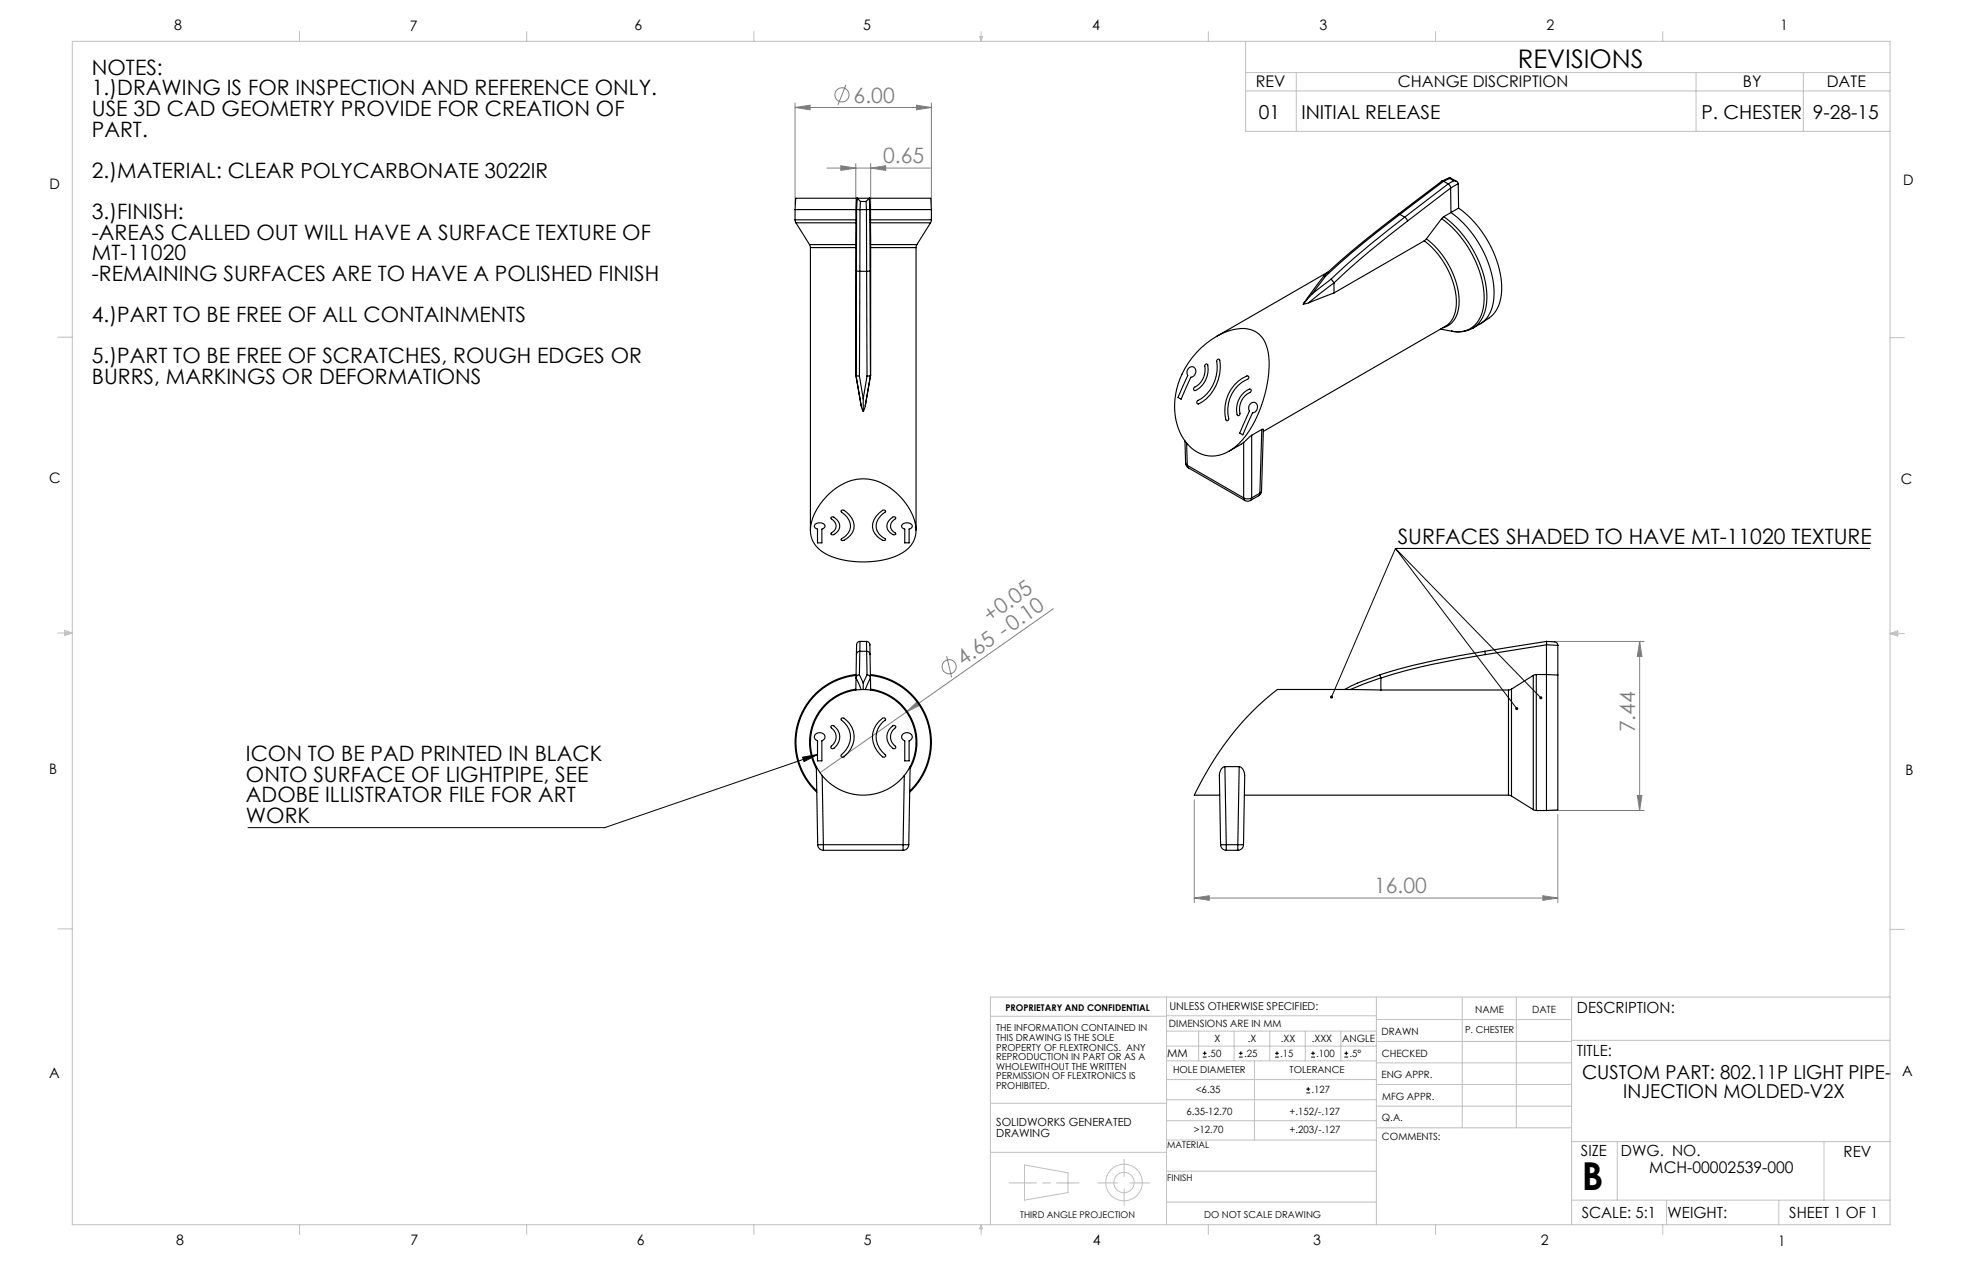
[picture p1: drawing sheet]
<svg xmlns="http://www.w3.org/2000/svg" width="432mm" height="279mm" viewBox="0 0 432 279" stroke-linecap="round" stroke-linejoin="round" font-family="sans-serif">
<g fill="none" stroke="#808080" stroke-width=".22">
<path d="M186.2 18.6l-1.8 4.5M175 23.6l3.3-.5v1.1zM175 22.6v22.5M175 23.6h30M182 37h22.7M185 36.5l3.3 .5-3.3 .5zM188.3 36v17.5M191.6 37l3.3-.5v1zM191.6 36v17.5M201.7 23.1l3.3 .5-3.3 .6zM205 22.6v22.5M231.8 133.9l-32.3 22.7"/>
<path d="M199.5 156.6l2.4-2.3 .6 .8zM199.5 156.6l-19 13.4M208.3 144.3l1.1 4.7M341.3 141.1h20.6M360.9 141.1l.5 3.3h-1.1zM360.9 141.1v37.2M262.8 175.9v22.7M341.3 178.3h20.6M342.8 179.2v19.4M360.3 175h1.1l-.5 3.3zM262.8 197.6l3.3-.5v1zM262.8 197.6h80"/>
<path d="M339.5 197.1l3.3 .5-3.3 .5z"/>
<circle cx="185.3" cy="20.9" r="1.56"/>
<circle cx="208.9" cy="146.7" r="1.56"/>
</g>
<g fill="none" stroke="#000" stroke-width=".22">
<path d="M307.1 120.7h104.3M307.1 120.7l-14.1 32.6M307.1 120.7l26.7 35.2M307.1 120.7l32 32.8M176.6 166.6l3.3-.6-2.9 1.5zM179.9 166l-46.8 16.1h-78.5M264.7 232.6h.8M264.7 231.7h.8M265.1 231.3v.8M272.7 232.6h.8M272.7 231.7h.8M273.1 231.3v.8"/>
<path d="M280.6 232.6h.9M280.6 231.7h.9M281 231.3v.8M287.5 239.6h.8M287.9 239.2v.8M288.6 232.6h.8M288.6 231.7h.8M289 231.3v.8M295.9 232.6h.8M295.9 231.7h.8M296.3 231.3v.8M287.5 240.4h.8"/>
</g>
<g fill="none" stroke="#c0c0c0" stroke-width=".22">
<path d="M15.9 9.1h400.1v260.3h-400.1zM65.9 6.9v2.2M115.9 6.9v2.2M165.9 6.9v2.2M215.6 8h.6l-.3 1.1zM215.7 8l.2 1.1M215.9 6.9v2.2M216 8l-.1 1.1M265.9 6.9v2.2M274.1 9.1v19.8h141.9M274.1 16h141.9M285.3 16v12.9"/>
<path d="M315.9 6.9v2.2M365.9 6.9v2.2M373.3 16v12.9M396.9 16v12.9M274.1 20h141.9M12.7 74.2h3.2M416 74.3h3.1M12.7 139.3h3.2M14.2 139l1.7 .3M14.2 138.7l1.7 .6-1.7 .5zM15.9 139.3l-1.7 .2M416 139.4h3.1"/>
<path d="M416 139.4l1.7-.6v1.1zM416 139.4l1.7 .2M417.7 139.1l-1.7 .3M12.7 204.4h3.2M256.7 219.4v50M302.9 219.5v49.9M321.8 219.5v28.6M333.7 219.5v28.6M345.9 219.4v50M416 204.5h3.1M416 219.4h-198v50M218 223.6h38.7"/>
<path d="M256.7 226.9h46.2M256.7 230.1h46.2M256.7 223.5h46.2M256.7 233.4h46.2M256.7 237.5h46.2M263.8 226.9v6.5M271.6 226.9v6.5M276.1 233.4v17.4M279.4 226.9v6.5M287.3 226.9v6.5M295.1 226.9v6.5M302.9 233.8h43"/>
<path d="M302.9 229.1h43M302.9 224.3h43M302.9 238.6h43M345.9 228.9h70.1M218 253.5h38.7M218 242.7h38.7M225.5 256.3l9.5 1.7v4.4l-9.5 1.6zM247.4 255.1v3.7M256.7 257.7h46.2M256.7 250.8h46.2M256.7 241.9h46.2M256.7 246.6h46.2"/>
<path d="M302.9 248.1h43M302.9 243.4h43M345.9 251.2h70.1M355.9 251.2v12.8M401.4 251.2v12.8M65.9 269.4v2.2M115.9 269.4v2.2M165.9 269.4v2.2M215.9 269.4v2.2M215.9 269.4l.3 .9h-.6zM222.1 260.2h6M229.5 260.2h1.7"/>
<path d="M232.5 260.2h5M241.6 260.2h4.4M247.4 261.5v3.6M248.7 260.2h4.3M256.7 264.5h46.2M265.9 269.4v2.2M315.9 269.4v2.2M345.9 264h70.1M365.9 269.4v2.2M366.8 264v5.4M391.5 264v5.4"/>
<circle cx="247.4" cy="260.2" r="4"/>
<circle cx="247.4" cy="260.2" r="2.24"/>
</g>
<path d="M176.6 166.6l3.3-.6-2.9 1.5zM292.8 153.1l-.1 .2 .1 .3 .2-.3-.1 .4a.34 .34 0 0 0 .5-.4 .34 .34 0 0 0-.6-.2zM333.6 155.7l-.1 .2 .1 .3h.4l-.2-.3 .3 .2-.1-.5zM338.8 153.3v.3l.2 .2h.3l-.2-.3 .3 .2-.1-.5z" fill="#000"/>
<g fill="#808080">
<path d="M199.5 156.6l2.4-2.3 .6 .8z"/>
<path d="M185 36.5l3.3 .5-3.3 .5zM191.6 37l3.3-.5v1zM175 23.6l3.3-.5v1.1zM201.7 23.1l3.3 .5-3.3 .6zM262.8 197.6l3.3-.5v1zM339.5 197.1l3.3 .5-3.3 .5z"/>
<path d="M360.9 141.1l.5 3.3h-1.1zM360.3 175h1.1l-.5 3.3z"/>
</g>
<g fill="none" stroke="#000" stroke-width=".25">
<path d="M317.7 39.9l-.4-.1-9.6 7.3 .4 .1M317.7 39.9h.1M317.7 39.9l-9.6 7.3M317.7 39.9l1 .6M319 39.3l-1.3 .6M319 39.3l.9 .5M319.1 39l-.1 .3M319.1 39l-1.7 .8M319.1 39l1.5 .9M319.9 39.8a.91 .91 0 0 1 1 .6M319.9 39.8l-1.2 .7M175 48.4l.2 .6"/>
<path d="M175 46.1h13.4M175 48.4h13.4M175 46.1v2.3M175.2 49h13.2M175.2 49l3 4.8M178.2 53.8l.2 .7M178.2 53.8h10.2M178.4 54.5h9.9M178.4 54.5v62.2M188.3 54.5v28.1M188.4 53.8l-.1 .7M188.4 49v4.8"/>
<path d="M188.4 48.4v.6M188.4 46.1h.1M188.4 46.1v2.3M188.5 59.6l.7 .1M188.5 59.6l-.1 23M188.5 46.1v13.5M188.5 46.1h.8M188.5 46.1h.1M188.5 43.6h-13.4l-.1 2.5M188.5 43.6h2.9M188.5 43.6l-.1 2.5M188.6 43.6h.1"/>
<path d="M188.6 43.6l-.1 2.5M188.7 43.6l.7 .7M189.2 59.7l-.1 23M189.2 59.7h1.5M189.3 46.1h1.4M189.3 46.1l-.1 13.6M189.4 44.3l-.1 1.8M189.4 44.3h1.2M190.6 44.3l.1 1.8M190.7 46.1v13.6M190.7 59.7l.1 23M191.3 43.6h.1"/>
<path d="M191.3 43.6l-.7 .7M191.3 43.6l.1 2.5M191.4 43.6h13.5l.1 2.5M191.4 43.6l.2 2.5M191.4 46.1h-.7M191.4 46.1h.1M191.4 46.1h.2M191.4 46.1l.1 13.5M191.5 59.6l-.8 .1M191.5 59.6l.1 23M191.6 48.4v.6M191.6 46.1h13.4"/>
<path d="M191.6 48.4h13.4M191.6 46.1v2.3M191.6 49h13.2M191.6 49v4.8M191.6 53.8v.7M191.6 53.8h10.2M191.6 54.5h10M191.6 54.5v28.1M201.6 54.5v62.1M201.8 53.8l-.2 .7M204.8 49l-3 4.8M205 48.4l-.2 .6"/>
<path d="M205 46.1v2.3M292.3 59.8l-24.6 14.2M307.7 47.1a192.4 192.4 0 0 0-16.3 13.6M308.1 47.2l-5.2 4a158.5 158.5 0 0 0-11.2 9.6M308.1 47.2l1.1 .6M309.2 47.8a171.8 171.8 0 0 0-16.3 13.6M309.2 47.8l.6 .8M309.8 48.6l-10.2 8.2-6 5.5M313.5 53a18 18 0 0 1 7 14.3 5.3 5.3 0 0 1-2.4 4.5l-40.1 23.1M313.5 53l-19.9 11.4M313.9 52.5l-.4 .5M313.9 52.5a18.3 18.3 0 0 1 7.2 14.6 5 5 0 0 1-3.6 5"/>
<path d="M317.3 48.1a23.3 23.3 0 0 1 9.3 17.7 6.9 6.9 0 0 1-3.9 6.9l-1.8 .3-1.4-.1M317.3 48.1l-3.4 4.4M317.7 47.7l-.4 .4M317.7 47.7a23.6 23.6 0 0 1 9.5 17.9 7.3 7.3 0 0 1-3.1 6.6M318.7 40.5l-9.5 7.3M318.7 40.5h.1M318.7 40.5l.5 .4 .1 .5M319.3 41.4v5.4a23.6 23.6 0 0 1 9.5 17.8 7.3 7.3 0 0 1-3.1 6.7 7.5 7.5 0 0 1-5.9 1.6h-.3M319.3 41.4l-9.5 7.2M319.3 41.4h.1M320.9 40.4h.1M320.9 40.4l-1.6 1"/>
<path d="M320.9 40.4l.1 5.4M321 45.8a23.4 23.4 0 0 1 9.5 17.7 7.6 7.6 0 0 1-2.8 6.5l-1.7 1.1M321 45.8l-3.3 1.9M264.4 76.5a13.3 13.3 0 0 1 10-4.2 5.7 5.7 0 0 1 4.7 5.3 26.6 26.6 0 0 1-6.5 20 7.5 7.5 0 0 1-8.9 2 11.1 11.1 0 0 1-5.2-9.9 17.8 17.8 0 0 1 5.9-13.2zM267.9 79.1h.5a9.1 9.1 0 0 1-4.7 9.8 .42 .42 0 0 1-.3-.4 .42 .42 0 0 1 .2-.4 8.7 8.7 0 0 0 4.2-8.9zM288 66.6l-1.2 .3M288.8 64.6l-2 2.3M291.3 60.7l-4.5 6.2M291.3 60.7l.4 .1M291.7 60.8l-2.9 3.8M292.9 61.4l-4.1 3.2M292.9 61.4l.7 .8"/>
<path d="M293.6 62.2l-5.6 4.4M293.6 62.2v.1M293.6 62.3v2.1M293.6 64.4l-5.6 2.2M317 72.4l2.5 .5M188.3 82.6l1.2 6.7M188.4 82.6h-.1M188.4 82.6h.1M188.4 82.6l.7 .1M188.4 82.6l1.1 6.7M189.1 82.7l.9 5M189.5 89.3l.5 1.2"/>
<path d="M190 87.7v2.8M190.4 89.3l-.4 1.2M190.8 82.7l-.8 5M191.6 82.6l-.8 .1M191.6 82.6l-1.2 6.7M191.6 82.6h.1M260.8 97l.1 4.9M261.2 97.5l.1 4.9M261.5 81.1a.95 .95 0 0 1 1.3-.3 .95 .95 0 0 1 .3 1.3 1.17 1.17 0 0 1-1 .9l-2.2 4.8-.6-.4 2.1-4.9a1.36 1.36 0 0 1 .1-1.4zM265.3 80.2l.3-.1a4.2 4.2 0 0 1-.5 4 3.2 3.2 0 0 1-2.2 1.8l-.1-.6a4.8 4.8 0 0 0 2.4-5zM271.6 84.7a6.4 6.4 0 0 1 3-2 .4 .4 0 0 1 .2 .4 .4 .4 0 0 1-.2 .3 7.7 7.7 0 0 0-4.2 8.9l-.2 .2h-.3a8 8 0 0 1 1.7-7.8zM273.7 97.3l-3.2 2"/>
<path d="M273.7 97.3v12.2M273.8 86.3a1.85 1.85 0 0 1 1.3-.7 .4 .4 0 0 1 .3 .4 .4 .4 0 0 1-.3 .3 4.4 4.4 0 0 0-2.2 4.9l-.4 .3a4.1 4.1 0 0 1 .8-4.6zM275.1 88.9a.95 .95 0 0 1 1.3-.2 .95 .95 0 0 1 .3 1.2 1.17 1.17 0 0 1-1 .9l-2.2 4.9-.7-.4 2.1-4.9a1.36 1.36 0 0 1 .2-1.5zM275.5 95.8l-1.8 1.5M275.5 95.8v13.7M277.7 94.5h.3l-.4 13.5M277.7 94.5l-2.2 1.3M277.7 94.5l-.4 14M179.4 115.3a1.31 1.31 0 0 1 2.2 .6l-.7 .5v3h-1v-3a.62 .62 0 0 1-.6-.4 .62 .62 0 0 1 .1-.7zM182 109.1a10.2 10.2 0 0 1 14-1.7 13.2 13.2 0 0 1 5.6 8.9 6.2 6.2 0 0 1-4.7 6.1 20.4 20.4 0 0 1-15.2-.5 5.9 5.9 0 0 1-2.8-8 13.8 13.8 0 0 1 3.1-4.8zM182.9 113.8l.1-.1a1.98 1.98 0 0 1 1.8 2 1.98 1.98 0 0 1-1.7 2l-.3-.3a1.81 1.81 0 0 0 1.2-1.7 1.81 1.81 0 0 0-1.1-1.7zM185.2 112.3l.2-.1a4 4 0 0 1 2.5 4.2 3.9 3.9 0 0 1-2.4 2.5l-.4-.2a3.2 3.2 0 0 0 .8-5.5l-.7-.6z"/>
<path d="M193.5 112.9l.7-.6a.34 .34 0 0 1 .5-.1 .34 .34 0 0 1 .1 .5 3.5 3.5 0 0 0-1.7 4.2l.4 .7 1.4 1a.39 .39 0 0 1-.3 .3 .39 .39 0 0 1-.4 0 3.4 3.4 0 0 1-.7-6zM196 114.1l.5-.3a.34 .34 0 0 1 .4-.1 .34 .34 0 0 1 .1 .4 1.8 1.8 0 0 0-1 1.7 1.8 1.8 0 0 0 1.2 1.6l-.4 .3a1.97 1.97 0 0 1-1.5-1.5 1.97 1.97 0 0 1 .7-2.1zM198.6 115.3a1.31 1.31 0 0 1 2.2 .6l-.7 .5v3h-1v-3a.62 .62 0 0 1-.6-.4 .62 .62 0 0 1 .1-.7zM260.9 101.9l.2 .6 .5 .4M260.9 101.9l.4 .5M261.3 102.4l.3 .5M261.3 102.4l12.4 7.1M261.6 102.9l12.4 7.2M273.7 109.5a1.9 1.9 0 0 0 1.8 0M273.7 109.5l.3 .6M274 110.1a1.25 1.25 0 0 0 1.2 0M275.5 109.5l-.3 .6"/>
<path d="M277 109.1l-1.8 1M277.3 108.5l-.3 .6M277.3 108.5l-1.8 1M277.6 108l-.1 .6-.5 .5M277.6 108l-.3 .5M182.9 159.7l.3-.1a2.84 2.84 0 0 1 1.6 2.5 2.84 2.84 0 0 1-1.5 2.6l-.4-.1-.1-.2a2.72 2.72 0 0 0 0-4.5zM185.2 158l.2-.1a4.8 4.8 0 0 1 1.1 7.8l-.7 .8a.37 .37 0 0 1-.6 0 .37 .37 0 0 1 0-.5 4.7 4.7 0 0 0-.1-7.7zM188.4 151.6a11.8 11.8 0 0 0-8.7 17.5M188.4 149.2l-.1 2.6M188.4 149.1l1.1 2.6M188.4 149.1v.1M188.4 148.6a14.8 14.8 0 0 0-12.4 9.9 14.8 14.8 0 0 0 3.8 15.5"/>
<path d="M188.4 148.4a15 15 0 0 0-12.6 10.2 15 15 0 0 0 4 15.7M188.5 144l-.1 5.2M188.5 141.9v2.1M188.5 141.8v.1M189.1 148.4l-.5 .3-.2 .4M189.1 148.4l.9 1.9M189.2 143.3l-.1 5.1M189.2 143.3a.74 .74 0 0 0-.7 .7M189.2 143.3h1.5M189.3 141.1l-.6 .3-.2 .4M189.3 141.1h1.4M189.3 141.1l-.1 2.2"/>
<path d="M190 150.3v1.4M190.7 141.1v2.2M190.7 141.1l.6 .3 .1 .4M190.7 143.3l.1 5.1M190.7 143.3a.74 .74 0 0 1 .8 .7M190.8 148.4l-.8 1.9M190.8 148.4l.6 .3 .2 .4M191.4 141.9l.1 2.1M191.4 141.8v.1M191.5 144l.1 5.2M191.6 148.4a15 15 0 0 1 12.6 10.2 15 15 0 0 1-4 15.7M191.6 148.6a14.8 14.8 0 0 1 12.4 9.9 14.8 14.8 0 0 1-3.8 15.5"/>
<path d="M191.6 149.1l-1.2 2.6M191.6 149.1v.1M191.6 149.2v2.6M191.6 151.6a11.8 11.8 0 0 1 8.7 17.5M193.5 158.7l.7-.7a.35 .35 0 0 1 .5 0 .35 .35 0 0 1 .1 .4 4.7 4.7 0 0 0 .1 7.7 .39 .39 0 0 1-.2 .5 .39 .39 0 0 1-.5-.1 5.2 5.2 0 0 1-.7-7.8zM296 151.7h-14.9a64.8 64.8 0 0 0-18.3 23.2M296 151.7h1.2M297.2 151.7l6.7 .1M303.7 148.4l.2 .7M303.7 148.4l-5 1.9-2.7 1.4M303.9 149.1l-6.7 2.6M303.9 149.1v.1"/>
<path d="M303.9 151.8h28.1M303.9 149.2v2.6M326.8 143.3a137.9 137.9 0 0 0-23.1 5.1M326.8 143.3l.1 .7M326.9 144a141.1 141.1 0 0 0-23 5.2M332 151.8v23.1M332.7 151.6l-.7 .2M332.7 151.6v23.5M337.4 148.6v29.5M337.4 148.6l-4.7 3M338.1 148.4l-.7 .2M338.1 148.4v29.9"/>
<path d="M338.1 148.4h2.2M340.3 148.4v29.9M340.3 141.1l-13.5 2.2M340.3 141.1l.1 .8M340.3 141.1l1.8 .1a.75 .75 0 0 1 .7 .8M340.3 141.1h.1M340.3 148.4l2.5 .1M340.3 141.9l-13.4 2.1M340.3 141.9v6.5M340.4 141.9h-.1M340.4 141.9l2.4 .1M342.8 148.5v29.7l-2.5 .1"/>
<path d="M342.8 142v6.5M179.4 161.6a1.22 1.22 0 0 1 1.3-.4 1.22 1.22 0 0 1 .9 1.1l-.2 .3-.5 .4v4.4h-1v-4.4a.86 .86 0 0 1-.5-1.4zM179.7 168.7l.3 17.1M180.9 170.6l.3 15.2M196 160.1l.5-.4a.36 .36 0 0 1 .5-.1 .36 .36 0 0 1 0 .5 2.67 2.67 0 0 0 .2 4.3l-.4 .3a2.85 2.85 0 0 1-.8-4.6zM198.6 161.6a1.22 1.22 0 0 1 1.3-.4 1.22 1.22 0 0 1 .9 1.1l-.2 .3-.5 .4v4.4h-1v-4.4a.86 .86 0 0 1-.5-1.4zM199 170.6l-.2 15.2M200.3 168.7l-.3 17.1M262.8 174.9h5.6M269.6 168.7l-.8 .4-.4 1.3 .2 15.4M269.6 168.7h3.1M269.6 168.7l.3 17.1"/>
<path d="M272.7 168.7l.4 .1 .5 .6 .3 1.2-.2 15.2M272.7 168.7l-.3 17.1M273.9 174.9h58.1M332 174.9l.7 .2M332.7 175.1l4.7 3M337.4 178.1l.7 .2M338.1 178.3h2.2M180 185.8h1.2M180 185.8a1.25 1.25 0 0 0 1.2 1.3M181.2 185.8v1.3M181.2 185.8h17.6M181.2 187.1h17.6"/>
<path d="M198.8 185.8h1.2M198.8 185.8v1.3M200 185.8a1.25 1.25 0 0 1-1.2 1.3M268.6 185.8h1.3M268.6 185.8a1.25 1.25 0 0 0 1.3 1.3M269.9 185.8v1.3M269.9 185.8h2.5M269.9 187.1h2.5M272.4 185.8h1.3M272.4 185.8v1.3M273.7 185.8a1.25 1.25 0 0 1-1.3 1.3"/>
<circle cx="190" cy="163.3" r="11.6"/>
</g>
<text font-size="8.5" x="348.1" y="261.8">B</text>
<text font-size="5.6" x="334.1" y="15">REVISIONS</text>
<g font-size="4.7">
<text x="20.2" y="16.5">NOTES:</text>
<text x="20.2" y="21">1.)DRAWING IS FOR INSPECTION AND REFERENCE ONLY.</text>
<text x="20.2" y="25.5">USE 3D CAD GEOMETRY PROVIDE FOR CREATION OF</text>
<text x="20.2" y="30">PART.</text>
<text x="20.2" y="39.2">2.)MATERIAL: CLEAR POLYCARBONATE 3022IR</text>
<text x="20.2" y="48.2">3.)FINISH:</text>
<text x="20.2" y="52.7">-AREAS CALLED OUT WILL HAVE A SURFACE TEXTURE OF</text>
<text x="20.2" y="57.3">MT-11020</text>
<text x="20.2" y="61.8">-REMAINING SURFACES ARE TO HAVE A POLISHED FINISH</text>
<text x="20.2" y="70.8">4.)PART TO BE FREE OF ALL CONTAINMENTS</text>
<text x="20.2" y="79.9">5.)PART TO BE FREE OF SCRATCHES, ROUGH EDGES OR</text>
<text x="20.2" y="84.4">BURRS, MARKINGS OR DEFORMATIONS</text>
<text x="307.6" y="119.6">SURFACES SHADED TO HAVE MT-11020 TEXTURE</text>
<text x="54.1" y="167.5">ICON TO BE PAD PRINTED IN BLACK</text>
<text x="54.1" y="172">ONTO SURFACE OF LIGHTPIPE, SEE</text>
<text x="54.1" y="176.5">ADOBE ILLISTRATOR FILE FOR ART</text>
<text x="54.1" y="181.1">WORK</text>
</g>
<g font-size="4.7" fill="#808080">
<text x="187.9" y="22.6">6.00</text>
<text x="194.4" y="36">0.65</text>
<text x="217.9" y="137" transform="rotate(-35 217.9 137)">+0.05</text>
<text x="212" y="146.6" transform="rotate(-35 212 146.6)">4.65 -0.10</text>
<text x="359.8" y="161.1" transform="rotate(-90 359.8 161.1)">7.44</text>
<text x="302.4" y="196.6">16.00</text>
</g>
<g font-size="4.2">
<text x="277" y="26.1">01</text>
<text x="286.4" y="26.1">INITIAL RELEASE</text>
<text x="374.4" y="26.1">P. CHESTER 9-28-15</text>
<text x="348.2" y="237.3">CUSTOM PART: 802.11P LIGHT PIPE-</text>
<text x="357.2" y="241.5">INJECTION MOLDED-V2X</text>
</g>
<g font-size="3.5">
<text x="276.4" y="19.1">REV</text>
<text x="307.7" y="19.1">CHANGE DISCRIPTION</text>
<text x="383.6" y="19.1">BY</text>
<text x="402" y="19.1">DATE</text>
<text x="363" y="258.1">MCH-00002539-000</text>
</g>
<g font-size="3.4">
<text x="347.1" y="222.9">DESCRIPTION:</text>
<text x="347.1" y="232.3">TITLE:</text>
<text x="347.9" y="254.3">SIZE</text>
<text x="356.7" y="254.4">DWG. NO.</text>
<text x="405.7" y="254.5">REV</text>
<text x="348.1" y="267.9">SCALE: 5:1</text>
<text x="367" y="268">WEIGHT:</text>
<text x="393.8" y="267.9">SHEET 1 OF 1</text>
</g>
<g font-size="3.2">
<text x="38.3" y="6.7">8</text>
<text x="90.2" y="6.7">7</text>
<text x="139.7" y="6.5">6</text>
<text x="190" y="6.5">5</text>
<text x="240.4" y="6.5">4</text>
<text x="290.4" y="6.7">3</text>
<text x="340.4" y="6.5">2</text>
<text x="391.9" y="6.7">1</text>
<text x="10.9" y="41.6">D</text>
<text x="418.9" y="40.7">D</text>
<text x="10.9" y="106.3">C</text>
<text x="418.4" y="106.4">C</text>
<text x="10.8" y="170.2">B</text>
<text x="419.4" y="170.6">B</text>
<text x="10.8" y="237.2">A</text>
<text x="418.6" y="236.8">A</text>
<text x="38.8" y="273.8">8</text>
<text x="90.4" y="273.8">7</text>
<text x="140.2" y="273.8">6</text>
<text x="190.1" y="273.9">5</text>
<text x="240.5" y="273.8">4</text>
<text x="289" y="273.9">3</text>
<text x="339.1" y="273.8">2</text>
<text x="391.4" y="274.1">1</text>
</g>
<g font-size="2.5">
<text x="256.9" y="232.6">MM</text>
<text x="219.3" y="247.7">SOLIDWORKS GENERATED</text>
<text x="219.3" y="250.2">DRAWING</text>
</g>
<text font-size="2.4" x="257.4" y="222.3">UNLESS OTHERWISE SPECIFIED:</text>
<g font-size="2.2">
<text x="257.3" y="226">DIMENSIONS ARE IN MM</text>
<text x="304.1" y="227.7">DRAWN</text>
<text x="324.7" y="222.9">NAME</text>
<text x="337.2" y="222.9">DATE</text>
<text x="265.8" y="232.6">.50</text>
<text x="267.3" y="229.2">X</text>
<text x="273.8" y="232.6">.25</text>
<text x="274.7" y="229.2">.X</text>
<text x="281.7" y="232.6">.15</text>
<text x="281.9" y="229.2">.XX</text>
<text x="288.7" y="229.2">.XXX</text>
<text x="289.7" y="232.6">.100</text>
<text x="295.4" y="229.2">ANGLE</text>
<text x="297" y="232.6">.5°</text>
<text x="304.1" y="232.6">CHECKED</text>
<text x="304" y="237.2">ENG APPR.</text>
<text x="261.1" y="245.2">6.35-12.70</text>
<text x="263.2" y="240.4">&lt;6.35</text>
<text x="283.8" y="245.2">+.152/-.127</text>
<text x="288.6" y="240.4">.127</text>
<text x="304.2" y="241.9">MFG APPR.</text>
<text x="262.7" y="249.3">&gt;12.70</text>
<text x="283.8" y="249.3">+.203/-.127</text>
<text x="304.1" y="246.7">Q.A.</text>
<text x="304.1" y="250.9">COMMENTS:</text>
</g>
<g font-size="2.1">
<text x="219.2" y="226.9">THE INFORMATION CONTAINED IN</text>
<text x="322.4" y="227.3">P. CHESTER</text>
<text x="219.2" y="229">THIS DRAWING IS THE SOLE</text>
<text x="219.2" y="231.1">PROPERTY OF FLEXTRONICS. ANY</text>
<text x="219.2" y="233.2">REPRODUCTION IN PART OR AS A</text>
<text x="219.2" y="235.3">WHOLEWITHOUT THE WRITTEN</text>
<text x="219.2" y="237.5">PERMISSION OF FLEXTRONICS IS</text>
<text x="219.2" y="239.6">PROHIBITED.</text>
<text x="258.2" y="236.1">HOLE DIAMETER</text>
<text x="283.8" y="236.1">TOLERANCE</text>
<text x="265" y="268">DO NOT SCALE DRAWING</text>
</g>
<g font-size="2">
<text x="221.3" y="222.3">PROPRIETARY AND CONFIDENTIAL</text>
<text x="256.9" y="252.6">MATERIAL</text>
<text x="256.9" y="259.7">FINISH</text>
<text x="224.5" y="267.9">THIRD ANGLE PROJECTION</text>
</g>
</svg>
